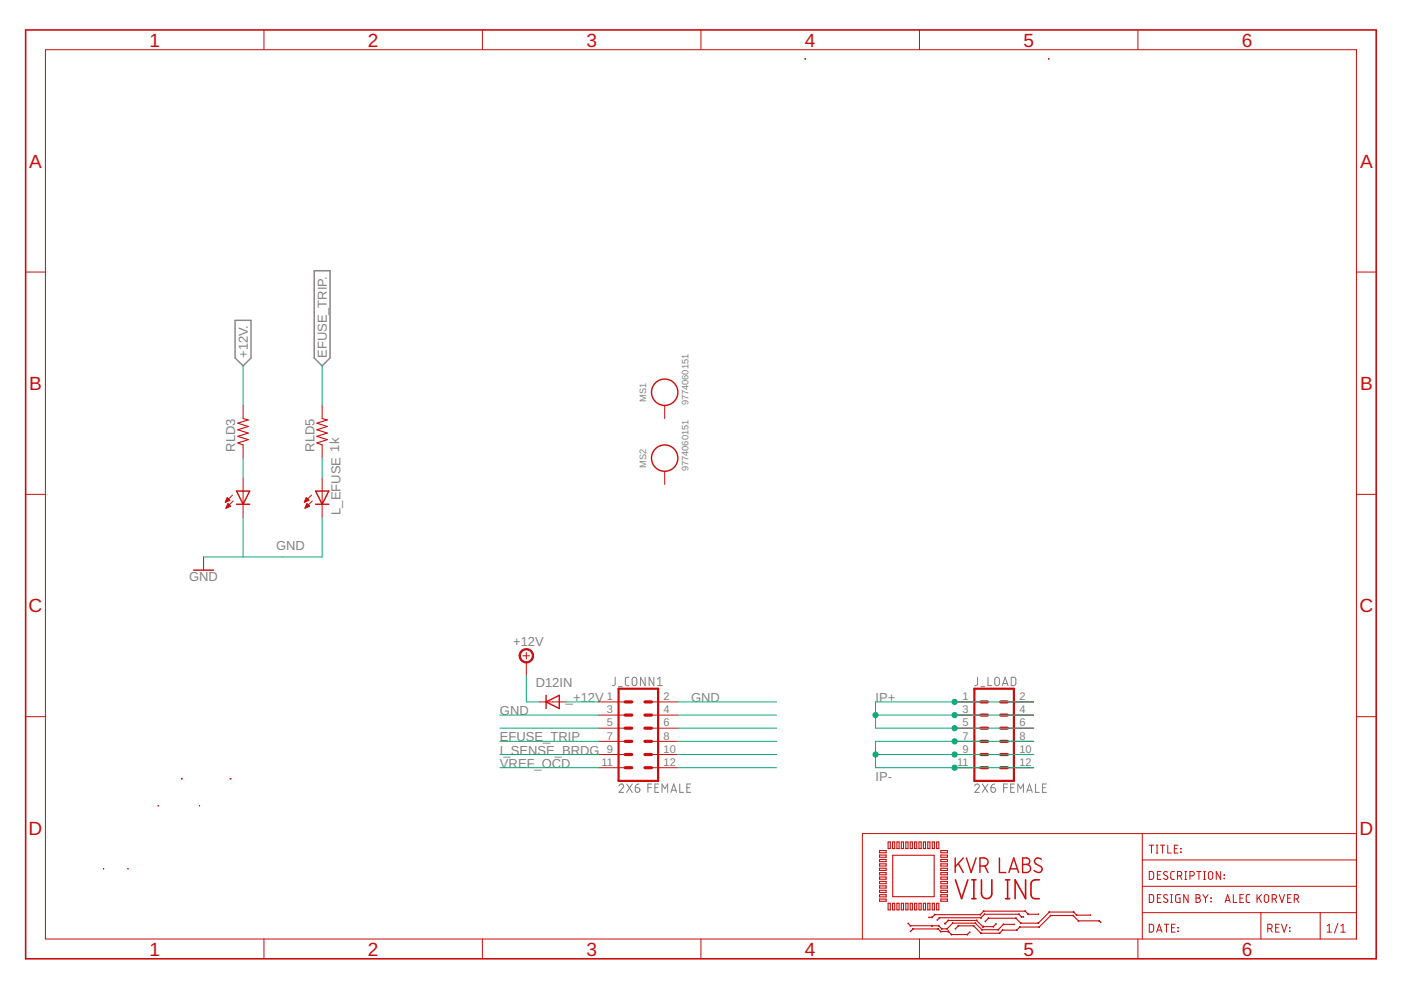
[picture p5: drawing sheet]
<svg xmlns="http://www.w3.org/2000/svg" width="297mm" height="210mm" viewBox="0 0 297 210" stroke-linecap="round" stroke-linejoin="round" font-family="sans-serif">
<g fill="none" stroke="#808080" stroke-width=".21">
<path d="M130.4 143.6v1.5l-.2 .3h-.4M131.1 145.6h.8M133.4 143.6h-.6l-.2 .4v1.1l.2 .3h.6M134.1 143.8l.3-.2 .5 .2 .1 1.1a.5 .5 0 0 1-.5 .5 .5 .5 0 0 1-.5-.5zM136.8 143.6v1.8l-1-1.8v1.8M138.6 143.6v1.8l-1-1.8v1.8M139.4 145.4h1M139.4 144l.5-.4v1.8M207.3 143.6l-.1 1.5-.2 .3h-.3M208 145.6h.8M209.5 143.6v1.8h.8M211 143.8l.3-.2 .5 .2 .1 1.1a.5 .5 0 0 1-.5 .5 .5 .5 0 0 1-.5-.5z"/>
<path d="M212.5 145.4l.6-1.8 .6 1.8M212.7 144.9h.9M214.4 143.6h.7l.3 .3v1.1l-.3 .4h-.7zM131.2 166.6a.49 .49 0 0 1 .7-.4 .49 .49 0 0 1 .2 .8l-.9 1h1M132.9 166.2l1.1 1.8M134 166.2l-1.1 1.8M134.7 167h.6a.5 .5 0 0 1 .4 .6 .5 .5 0 0 1-.5 .4 .5 .5 0 0 1-.5-.5zM135.5 166.2l-.5 .2-.3 .6M137.4 167h.8M138.2 166.2h-.8v1.8M138.9 167h.5M139.7 166.2h-.8v1.8h.8"/>
<path d="M140.4 168v-1.8l.5 1 .7-1v1.8M142.3 168l.6-1.8 .5 1.8M142.4 167.6h.9M144.1 166.2v1.8h.8M145.6 167h.6M146.4 166.2h-.8v1.8h.8M206.7 166.6a.48 .48 0 0 1 .7-.4 .48 .48 0 0 1 .1 .8l-.8 1h.9M208.3 166.2l1.2 1.8M209.5 166.2l-1.2 1.8M210.1 167h.6a.5 .5 0 0 1 .4 .6 .5 .5 0 0 1-.5 .4 .5 .5 0 0 1-.5-.5zM210.9 166.2a.77 .77 0 0 0-.8 .8M212.8 167h.8"/>
<path d="M213.6 166.2h-.8v1.8M214.3 167h.6M215.1 166.2h-.8v1.8h.8M215.8 168v-1.8l.6 1 .6-1v1.8M217.7 168l.6-1.8 .6 1.8M217.8 167.6h.9M219.6 166.2v1.8h.7M221 167h.6M221.8 166.2h-.8v1.8h.8"/>
</g>
<path d="M66.6 57.4h3.4v18.5l-1.7 1.7-1.7-1.7zM49.8 67.9h3.4v8l-1.7 1.7-1.7-1.7z" fill="none" stroke="#808080" stroke-width=".3"/>
<g fill="none" stroke="#c90d0c" stroke-width=".21">
<path d="M9.6 10.5h278v188.6h-278zM56 6.3v4.2M102.3 6.3v4.2M148.6 6.3v4.2M194.9 6.3v4.2M241.3 6.3v4.2M5.4 57.7h4.2M287.6 57.7h4.2M51.5 86v2.8M51.5 94.3v2.8M68.3 86v2.8M68.3 94.3v2.8"/>
<path d="M140.9 86v2.8M140.9 99.9v2.8M5.4 104.8h4.2M43.2 118.1v2.8M47.8 106.4h.1M47.9 106.3h.4M47.9 106.2h.7M47.9 107.6h.3M48 106h.7M48 107.5h.5M48 105.9h.5M48.1 107.4h.7"/>
<path d="M48.1 105.7h.3M48.1 107.2h.7M48.2 105.6h.1M48.2 105.5l.5 .6-.9 .4zM48.2 107.1h.4M48.2 107h.3M48.3 106.8h.1M48.3 106.8l.6 .5-1 .5zM49.3 105l-1.5 1.5M49.4 106.2l-1.5 1.6M51.5 101.3v8.4M64.6 106.4h.1"/>
<path d="M64.6 106.3h.4M64.7 106.2h.6M64.7 107.6h.2M64.7 106h.7M64.8 107.5h.4M64.8 105.9h.5M64.8 107.4h.8M64.9 105.7h.3M64.9 107.2h.7M64.9 105.6h.1M64.9 107.1h.5M64.9 105.5l.6 .6-1 .4z"/>
<path d="M65 107h.3M65.1 106.8h.1M65.1 106.8l.5 .5-.9 .5zM66.1 105l-1.6 1.5M66.2 106.2l-1.5 1.6M68.3 101.3v8.4M287.6 104.8h4.2M110.9 139h1.4M111.6 138.3v1.4M5.4 152h4.2M111.6 140.4v2.8M114.4 148.8h5.6"/>
<path d="M127 148.8h5.5M127 160h5.5M127 157.2h5.5M127 154.4h5.5M127 151.6h5.5M138.1 148.8h5.6M138.1 160h5.6M138.1 157.2h5.6M138.1 154.4h5.6M138.1 151.6h5.6M202.4 148.8h5.6M202.4 160h5.6"/>
<path d="M202.4 157.2h5.6M202.4 154.4h5.6M202.4 151.6h5.6M213.6 148.8h5.6M213.6 160h5.6M213.6 157.2h5.6M213.6 154.4h5.6M213.6 151.6h5.6M287.6 152h4.2M127 162.8h5.5M138.1 162.8h5.6M202.4 162.8h5.6"/>
<path d="M213.6 162.8h5.6M242.2 176.7v22.4M243.7 179.2h.9M244.1 179.2v1.7M245.1 179.2h.4M245.3 179.2v1.7M246 179.2h1M246.5 179.2v1.7M247.6 179.2v1.7h.7M249 179.9h.6M249.7 179.2h-.7v1.7h.7M250.3 179.9l.1 .1z"/>
<path d="M287.6 176.7h-104.8v22.4M56 199.1v4.2M102.3 199.1v4.2M148.6 199.1v4.2M194.9 199.1v4.2M241.3 199.1v4.2M242.2 193.5h45.4M242.2 187.9h45.4M242.2 182.3h45.4M243.7 196h.6l.3 .2v1l-.3 .4h-.6zM243.7 189.7h.6l.3 .2v1l-.3 .4h-.6zM243.7 184.8h.6l.3 .3v.9l-.3 .4-.6 .1z"/>
<path d="M245.1 180.9h.4M245.2 197.6l.6-1.6 .6 1.6M245.4 197.2h.8M245.4 190.4h.6M245.4 185.5h.6M246.1 189.7h-.7v1.6h.7M246.1 184.8h-.7v1.7h.7M246.8 196h1M247.3 196v1.6M247.5 189.8a.43 .43 0 0 0-.6-.1 .43 .43 0 0 0 0 .7l.5 .2a.42 .42 0 0 1 .1 .7 .42 .42 0 0 1-.7-.1l-.1-.1M247.5 184.9a.43 .43 0 0 0-.6-.1 .43 .43 0 0 0 0 .7l.5 .3a.42 .42 0 0 1 .1 .6 .42 .42 0 0 1-.7 0l-.1-.2M248.2 189.7h.4"/>
<path d="M248.2 191.3h.4M248.4 189.7v1.6M248.4 196.7h.6M249 184.8h-.5l-.3 .3 .1 1.1 .2 .2 .5 .1M249.2 196h-.8v1.6h.8M249.6 185.7h.5a.47 .47 0 0 0 .5-.4 .47 .47 0 0 0-.5-.5h-.5v1.7M249.7 196.7h.1zM249.7 197.4l.1 .1zM250.2 189.7h-.7l-.2 .2 .1 1.3 .8 .1v-.9h-.3M250.2 185.7l.4 .8M250.3 180.6l.1 .1zM251.2 184.8h.4"/>
<path d="M251.2 186.5h.4M251.4 184.8v1.7M251.9 189.7v1.6l-.9-1.6v1.6M252.3 185.7h.5a.47 .47 0 0 0 .4-.4 .47 .47 0 0 0-.4-.5h-.5v1.7M253.6 189.7h.4a.37 .37 0 0 1 .4 .3 .37 .37 0 0 1-.4 .4 .47 .47 0 0 1 .5 .5 .47 .47 0 0 1-.5 .4h-.4zM253.6 190.4h.4M253.7 184.8h1M254.2 184.8v1.7M255 189.7l.6 .8M255.2 184.8h.4M255.2 186.5h.4M255.4 184.8v1.7"/>
<path d="M255.6 190.5v.8M256.1 189.7l-.5 .8M256.3 184.9l.4-.1 .3 .1 .1 1.1a.47 .47 0 0 1-.4 .5 .47 .47 0 0 1-.5-.5zM256.7 190.4l.1 .1zM256.7 191.1l.1 .1zM258.8 184.8v1.7l-.9-1.7v1.7M259.5 185.5l.1 .1zM259.5 186.2l.1 .1zM259.7 191.3l.6-1.6 .5 1.6M259.9 190.9h.8M261.5 189.7v1.6h.7M262.9 190.4h.5"/>
<path d="M263.6 189.7h-.7v1.6h.7M265 189.7h-.5l-.3 .3v1.1l.3 .2h.5M266.5 189.7v1.6M266.9 190.3l.5 1M267.3 193.5v5.6M267.4 189.7l-.9 1M268.2 189.8l.3-.1 .3 .1 .2 1.1a.47 .47 0 0 1-.5 .4 .47 .47 0 0 1-.4-.4zM268.8 196.9h.5a.47 .47 0 0 0 .4-.5 .47 .47 0 0 0-.4-.4h-.5v1.6M269.4 196.9l.3 .7M269.7 190.6h.5a.47 .47 0 0 0 .5-.5 .47 .47 0 0 0-.5-.4h-.5v1.6M270.3 190.6l.4 .7M270.5 196.7h.5"/>
<path d="M271.2 196h-.7v1.6h.7M271.2 189.7l.6 1.6 .6-1.6M271.7 196l.6 1.6 .5-1.6M273 190.4h.6M273.4 197.4l.1 .1zM273.4 196.7h.1zM273.7 189.7h-.7v1.6h.7M274.4 190.6h.5a.47 .47 0 0 0 .4-.5 .47 .47 0 0 0-.4-.4h-.5v1.6M275 190.6l.3 .7M279.9 193.5v5.6M281.4 197.6h.9M281.4 196.3l.4-.3v1.6"/>
<path d="M283.7 195.8l-.8 2M284.3 197.6h.9M284.3 196.3l.5-.3v1.6"/>
</g>
<g fill="none" stroke="#c90d0c" stroke-width=".23">
<path d="M170.8 12.4v.1M170.8 12.4l-.1 .1M170.8 12.4v.2M222.3 12.4l.1 .1M222.3 12.4v.1M222.3 12.4v.2M51.5 88.8l1.1 .2-2.2 .7 2.2 .7-2.2 .7 2.2 .7-2.2 .7 2.2 .7-2.2 .7 1.1 .4M68.3 88.8l1.1 .2-2.2 .7 2.2 .7-2.2 .7 2.2 .7-2.2 .7 2.2 .7-2.2 .7 1.1 .4M33.5 170.8h.1M33.5 170.8v.1M38.5 165.1h.1M42.3 170.8v.1"/>
<path d="M48.8 165.1h.1M188.3 178.5h.5v1.4h-.5zM189.2 178.5h.5v1.4h-.5zM190.2 178.5h.4v1.4h-.4zM191.1 178.5h.5v1.4h-.5zM192 178.5h.5v1.4h-.5zM193 178.5h.4v1.4h-.4zM193.9 178.5h.5v1.4h-.5zM194.8 178.5h.5v1.4h-.5zM195.8 178.5h.4v1.4h-.4zM196.7 178.5h.5v1.4h-.5zM197.7 178.5h.4v1.4h-.4z"/>
<path d="M198.6 178.5h.5v1.4h-.5zM22 184.2h.1M27.1 184.2h.1M186.5 187.8h1.4v.5h-1.4zM186.5 180.3h1.4v.5h-1.4zM186.5 181.3h1.4v.5h-1.4zM186.5 182.2h1.4v.5h-1.4zM186.5 183.2h1.4v.4h-1.4zM186.5 184.1h1.4v.5h-1.4zM186.5 185h1.4v.5h-1.4zM186.5 185.9h1.4v.5h-1.4zM186.5 186.9h1.4v.5h-1.4z"/>
<path d="M186.5 188.8h1.4v.4h-1.4zM186.5 189.7h1.4v.5h-1.4zM186.5 190.6h1.4v.5h-1.4zM188.3 191.5h.5v1.4h-.5zM189.2 191.5h.5v1.4h-.5zM189.3 181.3h8.8v8.8h-8.8zM190.2 191.5h.4v1.4h-.4zM191.1 191.5h.5v1.4h-.5zM192 191.5h.5v1.4h-.5zM192.6 195.8l.4 .5h6l.7 .6h1.1l1.2-1.2h4.8l1.4 1.4h3.4l1.1-1.1h2.3M192.6 195.7l-.1 .2M193 191.5h.4v1.4h-.4z"/>
<path d="M193 197.4l.1 .1M193 196.2v.2M193.1 197.5l.5-.5h5.3l.6 .5h1.6M193.1 196.2l-.1 .1M193.5 196.9l.1 .1M193.6 196.9v.1M193.9 191.5h.5v1.4h-.5zM194.8 191.5h.5v1.4h-.5zM195.8 191.5h.4v1.4h-.4zM196.7 191.5h.5v1.4h-.5zM197 194.4v.2M197.5 194.4l.2 .1"/>
<path d="M197.6 196.2l.1 .1zM197.6 194.4v.2M197.6 196.2v.2M197.6 196.2v.1M197.7 191.5h.4v1.4h-.4zM198.1 193.9l.1 .1M198.2 193.8v.2M198.6 191.5h.5v1.4h-.5zM198.7 195l.1 .1M198.9 196.9v.1M198.9 196.9l-.1 .1M199 196.2v.1"/>
<path d="M199.1 196.2l-.1 .1M199.2 194.5v.1M199.2 194.5v.2M199.5 197.4v.2M199.5 187.8h1.4v.5h-1.4zM199.5 182.2h1.4v.5h-1.4zM199.5 180.3h1.4v.5h-1.4zM199.5 181.3h1.4v.5h-1.4zM199.5 183.2h1.4v.4h-1.4zM199.5 184.1h1.4v.5h-1.4zM199.5 185h1.4v.5h-1.4zM199.5 185.9h1.4v.5h-1.4z"/>
<path d="M199.5 186.9h1.4v.5h-1.4zM199.5 188.8h1.4v.4h-1.4zM199.5 189.7h1.4v.5h-1.4zM199.5 190.6h1.4v.5h-1.4zM199.5 197.5l-.1 .1M199.7 196.9v.1M199.7 196.9l-.1 .1M200.3 195.7v.2M200.3 195.8l.8-.6h6l1.3 1.3M200.4 195.7l.1 .2M200.4 195.7v.2M200.7 196.9l.2 .1"/>
<path d="M200.8 196.9v.1M201 197.5h.1zM201 197.4l.1 .1h-.1zM201 195.1l.1 .1M201 197.4l.1 .2v-.2M201 197.5h.1M201.1 195.1v.1M201.1 197.5l.6 .6h3.4l.5-.4M201.7 198.1v.1M201.8 198.1l-.1 .1M202 195.7l.1 .1M202 195.7v.1"/>
<path d="M202.5 196.9l.1 .1M202.6 196.9l.6-.6h3.2l1.6 1.6h3.9l.7-.7M203.1 196.3h.1M203.2 196.2v.2M205 198.1l.1 .1M205.1 198.1v.1M205.5 197.6l.1 .1M206.4 196.2v.2M206.5 196.3h-.1M206.8 195.7v.1M206.8 195.7l-.1 .1M207.1 195.1v.1"/>
<path d="M207.1 195.1l-.1 .1M207.8 193.9l.1 .1M207.8 193.8v.2M207.9 194.5l.1 .1M208 197.8v.1M208 194.5v.2M208 197.8l-.1 .1M208.2 197v.2v-.1M208.4 196.4v.1M208.4 196.4l.1 .1zM208.4 196.4l-.1 .1M208.4 196.5h.1"/>
<path d="M208.5 196.4l-.1 .1M208.5 193.1l.1 .2M208.6 193.1v.2M208.7 193.8l.1 .1M208.7 193.8v.1M208.9 195.3l.1 .1M209.5 194.6l.1 .1M209.6 194.6v.2M210.5 196.4l.2 .1M210.6 196.4v.1M211.1 195.9h.1M211.2 195.9l-.6 .6h-2.2"/>
<path d="M211.6 197l.1 .2-.1-.1M211.9 197.8l.1 .1M211.9 197.8v.1M212.5 197.1l.1 .2M212.6 197.1v.2M212.7 195.9l.1 .1M212.7 195.9v.2M215 195.9v.2M215.3 194.7l.1-.1v.2M215.5 197.1l.1 .2M215.6 197.1v.2M216 193.9l.1-.1-.1 .1"/>
<path d="M216.2 196.5l.1 .1M216.2 196.5v.1M216.4 195.6v.2M216.5 195.7l-.1 .1M216.6 194.3v.2M216.6 194.4l-.1 .1M217 194.3v.2M217 194.4h-.4l-.6-.6h-7.3l-.7 .8h-8.8l-.5 .5M217.4 193.1v.2M217.4 193.1l-.1 .2M218 193.8v.1M218.1 193.8l-.1 .1"/>
<path d="M220.1 195.7l.1 .1M220.1 193.8v.1M220.1 195.6v.2M220.1 193.8h-2.1l-.6-.6h-8.8l-.8 .7h-9.6l-.6 .6h-.6M220.3 196.5l.1 .1M220.3 196.5v.1M222.4 193.3l.1 .1M222.5 193.3v.1M222.8 194.1v.1l-.1-.1M227.5 194.1h.1l-.1 .1 .1-.1M227.6 193.3v.1M227.7 193.3l-.1 .1"/>
<path d="M228.3 194v.1M228.3 194l-.1 .1M228.6 195.2v.1M228.7 195.2l-.1 .1M231.2 194v.1M231.2 194h-2.9l-.7-.6h-5.1l-2.4 2.3h-3.7l-1-1h-5.8l-.7 .6M233 195.2v.1M233 195.2h-4.4l-1.1-1.1h-4.7l-2.5 2.5h-4.1l-.6 .6h-3M233 195.2l.3 .3M233.1 195.2l-.1 .1M233.4 195.5l-.1 .1"/>
</g>
<path d="M5.4 6.3h286.4v197h-286.4zM202.6 186.5l1.3 4 1.3-4M206 190.5h.9M206 186.5h.9M206.5 186.5v4M208.1 186.5v2.9a1.1 1.1 0 0 0 1.1 1.1 1.1 1.1 0 0 0 1.1-1.1v-2.9M213.2 190.5h.9M213.2 186.5h.9M213.6 186.5v4M217.4 186.5v4l-2.2-4v4M220.4 186.5a1.55 1.55 0 0 0-1.7 .5l-.1 2.7 .2 .6a1.59 1.59 0 0 0 1.6 .2" fill="none" stroke="#c90d0c" stroke-width=".34"/>
<g fill="none" stroke="#c90d0c" stroke-width=".3">
<path d="M50.1 104.1h2.8l-1.4 2.8zM50.1 106.9h2.8M66.9 106.9h2.8M66.9 104.1h2.8l-1.4 2.8zM41.1 120.9h4.2M115.8 148.8l2.8-1.4v2.8zM115.8 147.4v2.8M202.5 181.9v3.1M203.2 183.1l1 1.9M204.2 181.9l-1.7 1.9M204.9 181.9l1 3.1 1-3.1M207.8 183.6a1.53 1.53 0 0 0 1.5-.3 .86 .86 0 0 0 .1-.9 .86 .86 0 0 0-.8-.5h-.8v3.1"/>
<path d="M208.8 183.6l.7 1.4M211.9 181.9v3.1h1.4M213.9 185l1-3.1 1.1 3.1M214.2 184.2h1.5M216.8 181.9h.9a.69 .69 0 0 1 .6 .7 .69 .69 0 0 1-.6 .7 .86 .86 0 0 1 .8 .8 .86 .86 0 0 1-.8 .9h-.9zM216.8 183.3h.9M220.8 182.2a.77 .77 0 0 0-1.1-.2 .77 .77 0 0 0-.2 1.1l1.1 .6a.73 .73 0 0 1 .2 1.1 .73 .73 0 0 1-1.1 .1l-.5-.3"/>
<circle cx="140.9" cy="83.2" r="2.79"/>
<circle cx="140.9" cy="97.1" r="2.79"/>
</g>
<path d="M110.4 138a1.54 1.54 0 0 1 2.5 .2 1.54 1.54 0 0 1-.9 2.3 1.54 1.54 0 0 1-1.9-1.5h.2a1.26 1.26 0 0 1 1.8-1.1 1.26 1.26 0 0 1 .3 2.1 1.26 1.26 0 0 1-2-.7l-.1-.3h-.2z" fill-rule="evenodd" fill="#c90d0c" stroke="#c90d0c" stroke-width=".21"/>
<path d="M131.1 146h8.4v19.6h-8.4zM206.6 146h8.4v19.6h-8.4z" fill="none" stroke="#c90d0c" stroke-width=".47"/>
<g fill="none" stroke="#c90d0c" stroke-width=".68">
<path d="M132.5 154.4h1.4M132.5 157.2h1.4M132.5 160h1.4M132.5 148.8h1.4M132.5 151.6h1.4M136.7 154.4h1.4M136.7 157.2h1.4M136.7 160h1.4M136.7 148.8h1.4M136.7 151.6h1.4M208 154.4h1.4M208 157.2h1.4"/>
<path d="M208 160h1.4M208 148.8h1.4M208 151.6h1.4M212.2 154.4h1.4M212.2 157.2h1.4M212.2 160h1.4M212.2 148.8h1.4M212.2 151.6h1.4M132.5 162.8h1.4M136.7 162.8h1.4M208 162.8h1.4M212.2 162.8h1.4"/>
</g>
<g fill="none" stroke="#0dab76" stroke-width=".21">
<path d="M51.5 77.6v8.4M68.3 77.6v8.4M51.5 97.1v4.2M68.3 97.1v4.2M51.5 109.7v8.4M68.3 109.7v8.4h-25.1M106 157.2h21M106 151.6h21M106 160h21M106 154.4h21M111.6 143.2v5.6h2.8M120 148.8h7"/>
<path d="M143.7 148.8h21M143.7 157.2h21M143.7 151.6h21M143.7 160h21M143.7 154.4h21M185.6 151.6h33.6M185.6 160h33.6M219.2 148.8h-33.6v5.6h33.6M219.2 157.2h-33.6v5.6h33.6M106 162.8h21M143.7 162.8h21"/>
</g>
<g fill="#0dab76" stroke="#0dab76" stroke-width=".21">
<circle cx="202.4" cy="154.4" r=".55"/>
<circle cx="202.4" cy="151.6" r=".55"/>
<circle cx="202.4" cy="148.8" r=".55"/>
<circle cx="185.6" cy="151.6" r=".55"/>
<circle cx="202.4" cy="162.8" r=".55"/>
<circle cx="202.4" cy="160" r=".55"/>
<circle cx="202.4" cy="157.2" r=".55"/>
<circle cx="185.6" cy="160" r=".55"/>
</g>
<g font-size="4" fill="#c90d0c">
<text x="31.7" y="9.9">1</text>
<text x="78" y="9.9">2</text>
<text x="124.3" y="9.9">3</text>
<text x="170.7" y="9.9">4</text>
<text x="217" y="9.9">5</text>
<text x="263.3" y="9.9">6</text>
<text x="6.2" y="35.5">A</text>
<text x="288.4" y="35.5">A</text>
<text x="6.2" y="82.7">B</text>
<text x="288.4" y="82.7">B</text>
<text x="6.1" y="129.8">C</text>
<text x="288.2" y="129.8">C</text>
<text x="6.1" y="177">D</text>
<text x="288.2" y="177">D</text>
<text x="31.7" y="202.6">1</text>
<text x="78" y="202.6">2</text>
<text x="124.3" y="202.6">3</text>
<text x="170.7" y="202.6">4</text>
<text x="217" y="202.6">5</text>
<text x="263.3" y="202.6">6</text>
</g>
<g font-size="2.8" fill="#808080">
<text x="52.5" y="75.9" transform="rotate(-90 52.5 75.9)">+12V.</text>
<text x="69.3" y="75.9" transform="rotate(-90 69.3 75.9)">EFUSE_TRIP.</text>
<text x="49.9" y="95.7" transform="rotate(-90 49.9 95.7)">RLD3</text>
<text x="66.6" y="95.7" transform="rotate(-90 66.6 95.7)">RLD5</text>
<text x="72.2" y="109.1" transform="rotate(-90 72.2 109.1)">L_EFUSE 1k</text>
<text x="58.5" y="116.7">GND</text>
<text x="40.1" y="123.1">GND</text>
<text x="108.8" y="136.9">+12V</text>
<text x="113.6" y="145.7">D12IN</text>
<text x="120" y="148.8">_+12V</text>
<text x="146.5" y="148.8">GND</text>
<text x="185.6" y="148.8">IP+</text>
<text x="106" y="151.6">GND</text>
<text x="106" y="157.2">EFUSE_TRIP</text>
<text x="106" y="160">I_SENSE_BRDG</text>
<text x="106" y="162.8">VREF_OCD</text>
<text x="185.6" y="165.6">IP-</text>
</g>
<g font-size="2.3" fill="#808080">
<text x="128.7" y="148.4">1</text>
<text x="140.7" y="148.4">2</text>
<text x="204.1" y="148.4">1</text>
<text x="216.1" y="148.4">2</text>
<text x="128.7" y="154">5</text>
<text x="128.7" y="151.2">3</text>
<text x="140.7" y="154">6</text>
<text x="140.7" y="151.2">4</text>
<text x="204.1" y="154">5</text>
<text x="204.1" y="151.2">3</text>
<text x="216.1" y="154">6</text>
<text x="216.1" y="151.2">4</text>
<text x="128.7" y="159.6">9</text>
<text x="128.7" y="156.8">7</text>
<text x="140.7" y="159.6">10</text>
<text x="140.7" y="156.8">8</text>
<text x="204.1" y="159.6">9</text>
<text x="204.1" y="156.8">7</text>
<text x="216.1" y="159.6">10</text>
<text x="216.1" y="156.8">8</text>
<text x="127.5" y="162.4">11</text>
<text x="140.7" y="162.4">12</text>
<text x="203" y="162.4">11</text>
<text x="216.1" y="162.4">12</text>
</g>
<g font-size="2" fill="#808080">
<text x="137" y="85.2" transform="rotate(-90 137 85.2)">MS1</text>
<text x="146" y="86" transform="rotate(-90 146 86)">9774060151</text>
<text x="137" y="99.1" transform="rotate(-90 137 99.1)">MS2</text>
<text x="146" y="99.9" transform="rotate(-90 146 99.9)">9774060151</text>
</g>
</svg>
